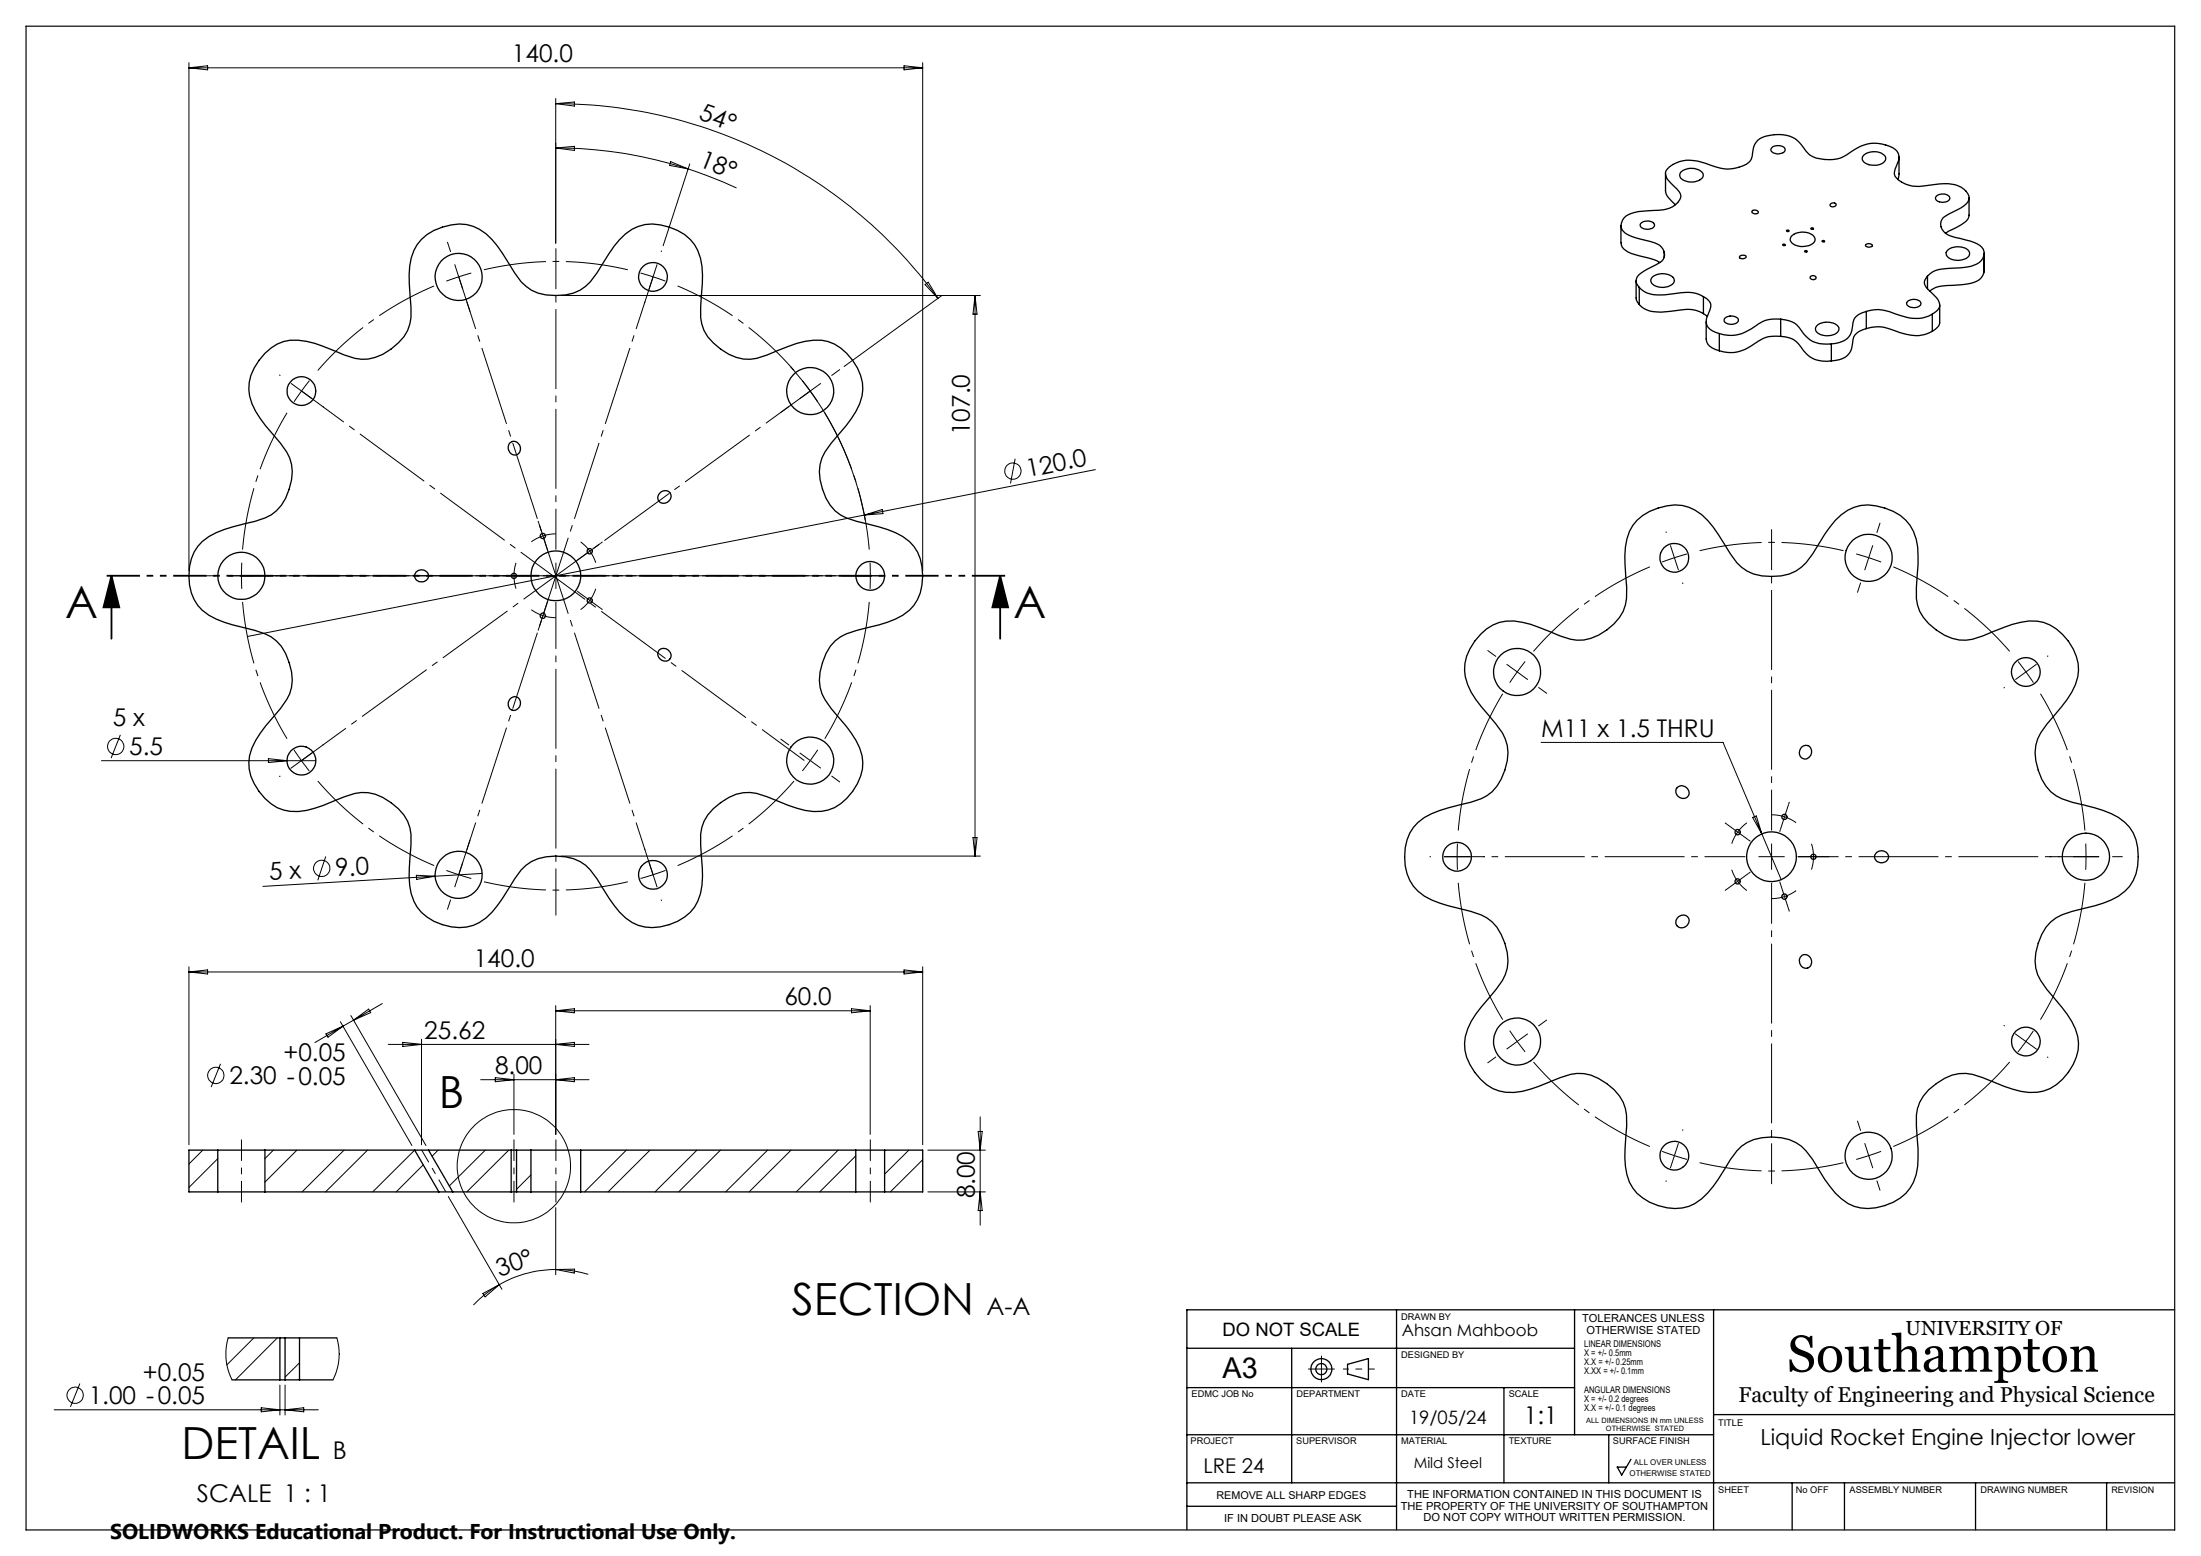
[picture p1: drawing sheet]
<svg xmlns="http://www.w3.org/2000/svg" width="420mm" height="297mm" viewBox="0 0 420 297" stroke-linecap="round" stroke-linejoin="round" font-family="sans-serif">
<g fill="none" stroke="#000" stroke-width=".25">
<path d="M317.8 33.2v3.2a2.52 2.52 0 0 0 1.1 1.9l.8 .8M320.7 32.9a3.1 3.1 0 0 1 4.2 .2 1.23 1.23 0 0 1-1.2 1.5 2.86 2.86 0 0 1-3.1-.8l-.1-.5zM338.1 28.1a1.89 1.89 0 0 1 2.5 .2v.2a1.21 1.21 0 0 1-1.5 .9 .93 .93 0 0 1-1.1-1.1zM349.3 38.9a.58 .58 0 0 1 .6-.2 .58 .58 0 0 1 .4 .5 .57 .57 0 0 1-.6 .3 .57 .57 0 0 1-.4-.5zM355.6 29.7a3 3 0 0 1 4.2 .2 1.38 1.38 0 0 1-1.3 1.6 2.8 2.8 0 0 1-3.1-1v-.4zM362.4 29.9v3.5l-.2 .9M369.5 37.5a1.81 1.81 0 0 1 2.5 .2 1.05 1.05 0 0 1-1.3 .9l-.9-.2-.3-.2a.47 .47 0 0 1 0-.7zM375.7 37.8v3.3a1.81 1.81 0 0 1-1 1.5l-3.5 1.9M309.3 43.1v3.3M309.4 46.4a2.38 2.38 0 0 0 1.9 2l2.5 .7a7 7 0 0 1 2.9 1M312.2 53.6v3.6l.6 .9M312.8 54.9a5.5 5.5 0 0 0 5 1.4l3-.4a6.3 6.3 0 0 1 4.2 .7"/>
<path d="M312.8 58.1a5 5 0 0 0 4.2 1.5l2.7-.3a7.1 7.1 0 0 1 5.3 .6M312.8 54.9v3.2M313.1 42.6a1.71 1.71 0 0 1 2.6 .4 1.67 1.67 0 0 1-2.4 .5l-.3-.3zM315.3 52.8a3.1 3.1 0 0 1 4.1 .4 1.2 1.2 0 0 1-1.1 1.5 2.95 2.95 0 0 1-3.2-.8l-.1-.4zM317.6 48.1a3 3 0 0 0-2.8-2l-2.8-.7a3.3 3.3 0 0 1-2.6-1.9 2.61 2.61 0 0 1 2.5-2.9l3.4-.4a6 6 0 0 0 4.8-1.5 1.58 1.58 0 0 0-.1-2.6l-1.1-1.1a2.11 2.11 0 0 1-.9-2.5 6 6 0 0 1 6.7-1.5l.8 .2a8.4 8.4 0 0 0 7.1 .4 2.42 2.42 0 0 0 1.8-2.4 3.3 3.3 0 0 1 3.2-3.3 6 6 0 0 1 5.8 1.3l.8 1.1a4.3 4.3 0 0 0 4 2.1 6.3 6.3 0 0 0 4.9-1.3 6.9 6.9 0 0 1 8.9-.2 2.48 2.48 0 0 1-.1 2.8 1.96 1.96 0 0 0 1 3.1 6.8 6.8 0 0 0 5.3 .5l1.1-.1a6.9 6.9 0 0 1 5.4 .9 1.8 1.8 0 0 1 1 1.6 1.8 1.8 0 0 1-1 1.6l-2 1.1a3.9 3.9 0 0 0-2.3 1.9 2.39 2.39 0 0 0 1.8 2.7l3.7 1a3.3 3.3 0 0 1 2.7 1.9l-.1 1M317.6 48.1a1.99 1.99 0 0 1-1.5 2.4l-2.3 1.2a2.57 2.57 0 0 0-1.6 1.8v.5l.6 .9M317.6 48.1v1M325 56.6a1.94 1.94 0 0 1 1.1 3.1 2.48 2.48 0 0 0-.1 2.8 4 4 0 0 0 2.1 1.2M325 59.9l.8 .5M325 56.6v3.3M332 48.9a.7 .7 0 0 1 1.2 .2 .74 .74 0 0 1-1.3-.1zM334.3 40.3a.67 .67 0 0 1 .7-.2 .67 .67 0 0 1 .5 .5 .69 .69 0 0 1-1.2-.3z"/>
<path d="M340.2 46.7a.23 .23 0 0 1 .3-.1 .23 .23 0 0 1 .1 .2l-.3 .1zM340.9 44a.21 .21 0 0 1 .3-.1 .21 .21 0 0 1 .1 .3h-.3zM341.8 45.1a3.2 3.2 0 0 1 4.4 .2l.1 .2a1.42 1.42 0 0 1-1.5 1.5 2.92 2.92 0 0 1-3.1-1l-.1-.5zM344.4 47.9a.21 .21 0 0 1 .3-.1 .21 .21 0 0 1 .1 .3h-.4zM345.5 52.8a.58 .58 0 0 1 .6-.2 .58 .58 0 0 1 .4 .6 .61 .61 0 0 1-.6 .2 .61 .61 0 0 1-.5-.6zM345.5 43.6a.23 .23 0 0 1 .3-.1 .23 .23 0 0 1 .2 .2l-.3 .1zM347.7 46a.23 .23 0 0 1 .3-.1 .23 .23 0 0 1 .1 .2l-.3 .1zM356 46.7a.85 .85 0 0 1 1.3 .2 .94 .94 0 0 1-1.3-.1zM356.1 59.4a7 7 0 0 1 5.4 .5l1 .3a7.3 7.3 0 0 0 6.2-.2M356.1 59.4a2.85 2.85 0 0 0-2.6 2.8 3.3 3.3 0 0 1-3.2 3.3l-.8 .1M356.1 59.4v3.3M364.1 57.5a1.88 1.88 0 0 1 2.4 .2 .96 .96 0 0 1-1.2 1 1.18 1.18 0 0 1-1.5-.9z"/>
<path d="M367.8 52.7a1.57 1.57 0 0 0 .1 2.6l.6 .5a4.3 4.3 0 0 1 1.6 2.3 1.57 1.57 0 0 1-.8 1.5l-.6 .4M367.8 52.7v2.4M368.7 60v3.2M370.1 58.2v3.3a1.56 1.56 0 0 1-.8 1.4l-.6 .3M371.7 47.8a3.1 3.1 0 0 1 4 .1 1.07 1.07 0 0 1-.9 1.6 2.81 2.81 0 0 1-3.4-.9 .74 .74 0 0 1 .3-.8zM378.5 48.9a2.95 2.95 0 0 1-2.4 1.9l-1.6 .3-3 .2a4.7 4.7 0 0 0-3.7 1.4M378.5 52.1a2.81 2.81 0 0 1-2.4 2l-1.6 .2-3 .2a4.7 4.7 0 0 0-3.3 1.1M378.5 48.9v3.2M378.6 48.3l-.1 3.8M50.6 67.4a7.8 7.8 0 0 1 7.9-2.2 39.9 39.9 0 0 1 7.2 2.6 8.2 8.2 0 0 0 8.9-1.2 8 8 0 0 0 3.8-8 32.3 32.3 0 0 1 .1-9.3 8.2 8.2 0 0 1 5.9-5.9 8.2 8.2 0 0 1 9.5 2.4 42.2 42.2 0 0 1 4.3 6.3 8.1 8.1 0 0 0 7.8 4.3 8.2 8.2 0 0 0 7.9-4.3 32.8 32.8 0 0 1 5.5-7.5 8 8 0 0 1 8.3-1.2 8.3 8.3 0 0 1 6.2 7.4 41.6 41.6 0 0 1-.2 7.8 8 8 0 0 0 3.8 8 8.1 8.1 0 0 0 8.9 1.2 32.1 32.1 0 0 1 8.8-2.9 8.1 8.1 0 0 1 7.5 3.9 8.2 8.2 0 0 1 .6 9.7 37.3 37.3 0 0 1-4.7 6.1 8.2 8.2 0 0 0-1.6 8.8 8 8 0 0 0 6.5 6.1 32.5 32.5 0 0 1 8.8 2.9 8.1 8.1 0 0 1 3.8 7.5 8.3 8.3 0 0 1-5.2 8.3 40.2 40.2 0 0 1-7.4 2.1 8 8 0 0 0-6.5 6.2 8.2 8.2 0 0 0 1.6 8.8 30.6 30.6 0 0 1 5.4 7.5 8.1 8.1 0 0 1-1.3 8.3 8.2 8.2 0 0 1-9.1 3.6 41.4 41.4 0 0 1-7.2-2.6 8.1 8.1 0 0 0-8.9 1.1 8 8 0 0 0-3.8 8.1 32.3 32.3 0 0 1 0 9.3 8.2 8.2 0 0 1-6 5.9 8.3 8.3 0 0 1-9.5-2.4 42.2 42.2 0 0 1-4.3-6.4 8.3 8.3 0 0 0-7.9-4.3 8.2 8.2 0 0 0-7.8 4.3 32.8 32.8 0 0 1-5.5 7.5 8.3 8.3 0 0 1-8.3 1.3 8.3 8.3 0 0 1-6.2-7.5 41.3 41.3 0 0 1 .2-7.7 8 8 0 0 0-3.8-8.1 8.2 8.2 0 0 0-8.9-1.1 31.3 31.3 0 0 1-8.8 2.8 8.1 8.1 0 0 1-7.5-3.8 8.2 8.2 0 0 1-.6-9.8 37.3 37.3 0 0 1 4.7-6 8.2 8.2 0 0 0 1.7-8.8 8.2 8.2 0 0 0-6.6-6.2 32.5 32.5 0 0 1-8.7-2.9 8.2 8.2 0 0 1-3.8-7.5 8.2 8.2 0 0 1 5.2-8.2 40.2 40.2 0 0 1 7.3-2.2 8.2 8.2 0 0 0 6.6-6.1 8.2 8.2 0 0 0-1.7-8.8 30.6 30.6 0 0 1-5.4-7.5 8.1 8.1 0 0 1 1.3-8.3zM325.6 61.5v3.2a2.23 2.23 0 0 0 1.7 2l.8 .3M328.1 63.7v3.3"/>
<path d="M329.2 60.7a1.81 1.81 0 0 1 2.5 .3 1.13 1.13 0 0 1-1.4 .9 .96 .96 0 0 1-1.3-1zM339.8 60.9a4.7 4.7 0 0 1 4.4 2.8 4.9 4.9 0 0 0 4.4 2l.9-.1M339.8 60.9a6.2 6.2 0 0 0-4.9 1.4 7.2 7.2 0 0 1-6.8 1.4M339.8 64.2a4.7 4.7 0 0 1 4.4 2.8 5.2 5.2 0 0 0 5.3 1.9M339.8 64.2a6 6 0 0 0-4.9 1.3 7.1 7.1 0 0 1-6.8 1.5M339.8 60.9v3.3M346.7 62.1a2.98 2.98 0 0 1 4.2 .5 1.48 1.48 0 0 1-1.5 1.4 2.54 2.54 0 0 1-2.9-1v-.5zM349.5 65.6v3.3M356.1 62.7a2.85 2.85 0 0 0-2.6 2.8 3.3 3.3 0 0 1-3.2 3.3l-.8 .1M356.1 62.7l1.7-.3a9.1 9.1 0 0 1 4.7 1.1 7.3 7.3 0 0 0 6.2-.3M97.4 84.5a1.28 1.28 0 0 1 1.8 .7 1.28 1.28 0 0 1-1.1 1.7 1.41 1.41 0 0 1-.7-2.4zM125.9 94.1a1.19 1.19 0 0 1 2 0 1.19 1.19 0 0 1-.6 1.8 1.14 1.14 0 0 1-1.6-.2 1.14 1.14 0 0 1 .2-1.6z"/>
<path d="M79.4 109.2a1.32 1.32 0 0 1 1.6-.3 1.32 1.32 0 0 1 .7 1.4 1.32 1.32 0 0 1-1.6 .8 1.32 1.32 0 0 1-.9-1.6zM97.4 133.3a1.13 1.13 0 0 1 1.5-.1 1.13 1.13 0 0 1 .3 1.5 1.17 1.17 0 0 1-1.6 .8 1.17 1.17 0 0 1-.4-1.8zM125.8 124a1.33 1.33 0 0 1 1.8 .2 1.33 1.33 0 0 1 0 1.8 1.36 1.36 0 0 1-1.7-.3 1.36 1.36 0 0 1-.1-1.7zM282.5 121.1a7.8 7.8 0 0 1 8-2.3 42.6 42.6 0 0 1 7.2 2.6 8.2 8.2 0 0 0 8.9-1.1 8.2 8.2 0 0 0 3.8-8.2 32 32 0 0 1 0-9.2 8 8 0 0 1 6-5.9 8.2 8.2 0 0 1 9.5 2.3 41.6 41.6 0 0 1 4.3 6.4 8.1 8.1 0 0 0 7.8 4.3 8.2 8.2 0 0 0 7.9-4.3 30.2 30.2 0 0 1 5.5-7.5 8 8 0 0 1 8.3-1.2 8.5 8.5 0 0 1 6.3 9.1v1.7a28.3 28.3 0 0 0-.1 7.7 10.1 10.1 0 0 0 8 6.7h1.2l1.3-.2 2-.6a34.1 34.1 0 0 1 8.8-2.9 8.3 8.3 0 0 1 7.5 3.9 8.3 8.3 0 0 1 .6 9.7 43.6 43.6 0 0 1-4.7 6.1 8.2 8.2 0 0 0-1.7 8.8 8.1 8.1 0 0 0 6.5 6.1 32.2 32.2 0 0 1 8.8 2.9 8 8 0 0 1 3.8 7.5 8.2 8.2 0 0 1-5.2 8.3 39.6 39.6 0 0 1-7.4 2.2 8.1 8.1 0 0 0-6.5 6.1 8.2 8.2 0 0 0 1.7 8.8 33.3 33.3 0 0 1 5.4 7.5 8.1 8.1 0 0 1-1.3 8.3 8.3 8.3 0 0 1-9.1 3.6 41.4 41.4 0 0 1-7.2-2.6 8.1 8.1 0 0 0-8.9 1.1 8 8 0 0 0-3.8 8.1 32.3 32.3 0 0 1 0 9.3 8.1 8.1 0 0 1-6 5.9 8.3 8.3 0 0 1-9.5-2.4 34.9 34.9 0 0 1-4.3-6.4 8.3 8.3 0 0 0-7.9-4.3 8.2 8.2 0 0 0-7.8 4.3 30.9 30.9 0 0 1-5.5 7.5 8.2 8.2 0 0 1-8.3 1.3 8.2 8.2 0 0 1-6.2-7.5 41.3 41.3 0 0 1 .2-7.7 8.2 8.2 0 0 0-3.8-8.1 8.2 8.2 0 0 0-8.9-1.1 32.4 32.4 0 0 1-8.8 2.8 8.1 8.1 0 0 1-7.5-3.8 8.3 8.3 0 0 1-.7-9.8 43.6 43.6 0 0 1 4.8-6 8.1 8.1 0 0 0 1.7-8.8 8.2 8.2 0 0 0-6.6-6.1 33.2 33.2 0 0 1-8.8-2.9 8.3 8.3 0 0 1-3.8-7.6 8.2 8.2 0 0 1 5.2-8.2 41.9 41.9 0 0 1 7.4-2.2 8.2 8.2 0 0 0 6.6-6.1 8.1 8.1 0 0 0-1.7-8.8 43.6 43.6 0 0 1-4.8-6.1 8.3 8.3 0 0 1 .7-9.7zM320.1 150.3a1.31 1.31 0 0 1 1.8 .1 1.31 1.31 0 0 1-.1 1.9 1.34 1.34 0 0 1-1.6-.3 1.34 1.34 0 0 1-.1-1.7zM343.8 142.6a1.13 1.13 0 0 1 1.5-.1 1.13 1.13 0 0 1 .3 1.4 1.16 1.16 0 0 1-1.6 .9 1.16 1.16 0 0 1-.5-1.8zM320 175.3a1.2 1.2 0 0 1 1.5-.6 1.2 1.2 0 0 1 .8 1.4 1.26 1.26 0 0 1-1.3 1 1.26 1.26 0 0 1-1.2-1zM358.2 162.7a1.26 1.26 0 0 1 1.6-.1 1.26 1.26 0 0 1 .4 1.5 1.32 1.32 0 0 1-1.6 .5 1.32 1.32 0 0 1-.8-1.4zM343.9 182.3a1.32 1.32 0 0 1 1.7 .8 1.32 1.32 0 0 1-.9 1.7 1.39 1.39 0 0 1-1.3-.9 1.39 1.39 0 0 1 .5-1.6zM41.6 219.5h9M41.6 219.5h-5.5v8h5.5M41.6 219.5v8"/>
<path d="M50.6 219.5v8M50.6 219.5h28.5M79.1 219.5h2.7M79.1 219.5l4.6 8M81.8 219.5l4.6 8M81.8 219.5h15.7M97.5 219.5h1.1M97.5 219.5v8M98.6 219.5v8M98.6 219.5h2.7M101.3 219.5h9.5M101.3 219.5v8"/>
<path d="M110.8 219.5v8M110.8 219.5h52.5M163.3 219.5h5.5M163.3 219.5v8M168.8 219.5h7.3v8h-7.3M168.8 219.5v8M41.6 227.5h9M50.6 227.5h33.1M83.7 227.5h2.7M86.4 227.5h11.1M97.5 227.5h1.1M98.6 227.5h2.7"/>
<path d="M101.3 227.5h9.5M110.8 227.5h52.5M163.3 227.5h5.5M43.5 255.4h9.9M53.4 255.4h1M53.4 255.4v8M54.4 255.4v8M54.4 255.4h2.7M57.1 255.4h7.2M57.1 255.4v8M226.5 257.3h74M246.5 257.3v25.7"/>
<path d="M266.5 250v42M300.5 250v23.9M327 250v42M415 250h-188.5v42M44.3 263.4h9.1M53.4 263.4h1M54.4 263.4h2.7M57.1 263.4h6.4M226.5 273.9h100.5M226.5 264.9h74M257.1 260.4l4-1.1v4l-4-1zM287 264.9v18.1"/>
<path d="M307 273.9v9.1M311.2 278.5l-1.7 3-.9-1.5h1.7M327 270h88M226.5 283h188.5M226.5 287.5h40M342 283v9M352 283v9M377 283v9M402 283v9"/>
<circle cx="87.5" cy="52.9" r="4.5"/>
<circle cx="124.6" cy="52.8" r="2.74"/>
<circle cx="57.5" cy="74.7" r="2.74"/>
<circle cx="154.6" cy="74.6" r="4.5"/>
<circle cx="46.1" cy="109.9" r="4.5"/>
<circle cx="98.1" cy="109.9" r=".5"/>
<circle cx="103.6" cy="117.5" r=".52"/>
<circle cx="103.6" cy="102.3" r=".51"/>
<circle cx="106.1" cy="109.9" r="4.7"/>
<circle cx="112.5" cy="105.2" r=".51"/>
<circle cx="112.5" cy="114.6" r=".5"/>
<circle cx="166.1" cy="109.9" r="2.76"/>
<circle cx="319.5" cy="106.5" r="2.77"/>
<circle cx="356.6" cy="106.5" r="4.5"/>
<circle cx="289.5" cy="128.3" r="4.5"/>
<circle cx="386.6" cy="128.3" r="2.75"/>
<circle cx="57.5" cy="145.2" r="2.76"/>
<circle cx="154.6" cy="145.2" r="4.5"/>
<circle cx="331.6" cy="158.8" r=".51"/>
<circle cx="340.5" cy="155.9" r=".5"/>
<circle cx="87.5" cy="167" r="4.5"/>
<circle cx="124.6" cy="167" r="2.74"/>
<circle cx="278" cy="163.5" r="2.74"/>
<circle cx="331.6" cy="168.2" r=".5"/>
<circle cx="338" cy="163.5" r="4.7"/>
<circle cx="340.5" cy="171.1" r=".5"/>
<circle cx="346" cy="163.5" r=".5"/>
<circle cx="398" cy="163.5" r="4.5"/>
<circle cx="289.5" cy="198.8" r="4.5"/>
<circle cx="386.6" cy="198.8" r="2.74"/>
<circle cx="319.5" cy="220.6" r="2.74"/>
<circle cx="356.6" cy="220.6" r="4.5"/>
<circle cx="252.1" cy="261.3" r="1.06"/>
<circle cx="252.2" cy="261.3" r="2.01"/>
</g>
<g fill="none" stroke="#000" stroke-width=".19">
<path d="M36.1 12v96.9M36.1 12.9l3.5-.3v.7zM36.1 12.9h140M106 19.8a90.2 90.2 0 0 1 73 37.1M106 18.8v27.6M106 19.8l3.6-.3v.7zM172.5 12.6l3.6 .3-3.6 .4zM176.1 12v96.9M106 28.3a80.6 80.6 0 0 1 25.3 3.9M106 28.3l3.6-.4v.8zM128 30.9l3.3 1.3-3.5-.6zM131.3 32.2l3.5 1.3 5.7 2.4"/>
<path d="M131.6 31.3l-5.1 15.6M107.1 56.4h80M176.5 54.3l.6-.4 1.9 3zM179.8 56.4l-18.7 13.6M186.1 56.4v107M186.1 56.4l.3 3.6h-.7zM150.8 70a59.8 59.8 0 0 1 14.3 29.3M164.9 98.3l-117.7 23.2M164.9 98.3l3.4-1 .2 .7zM193.7 87.6l-.9 4.7M209 89.6l-44.1 8.7M19.4 145.2h40.9"/>
<path d="M23 140.3l-1.8 4.4M51.2 144.8l3.6 .4-3.6 .4zM56.1 143.1l1.4 2.1M57.5 145.2l1.5 2M57.5 145.2l-2 1.4M59.5 143.7l-2 1.5M185.7 159.9h.7l-.3 3.5zM294.1 141.7h34.7l7.4 17.5M334.4 156l.7-.3 1.1 3.5zM336.2 159.2l3.7 8.7M62.2 163.5l-1.6 4.5M79.4 167.1l3.6 .1-3.5 .6z"/>
<path d="M83 167.2l-32.8 2M92 166.7l-9 .5M107.1 163.4h80M36.1 184.5v34M36.1 185.5h140M36.1 185.5l3.5-.4v.8zM62.2 197.3l3.3-1.4-2.9 2.1zM64.9 195l13.7 23.6M65.5 195.9l-5.4 3.1M67 193.8l14.3 24.8M67.5 194.7l-2 1.2M67.5 194.7l2.8-2.1 .4 .7z"/>
<path d="M73 191.6l-5.5 3.1M74.1 199.4h38.3M76.9 199l3.5 .4-3.5 .3zM80.4 198.4v20.1M106 191.9v24.6M106 192.9l3.6-.4v.8zM106 192.9h60.1M106 199.4l3.6-.4v.7zM162.5 192.5l3.6 .4-3.6 .4zM166.1 191.9v24.6M172.5 185.1l3.6 .4-3.6 .4zM176.1 184.5v34"/>
<path d="M384.6 197.3l2 1.5M386.6 198.8l2 1.5M386.6 198.8l-1.5 2M388 196.7l-1.4 2.1M38.7 219.5l-2.6 2.7M42.1 203.1l-1.8 4.4M52.2 219.5l-1.6 1.7M56.7 219.5l-6.1 6.1M65.7 219.5l-8.1 8M70.1 219.5l-8 8M79.1 219.5l-8 8M83.6 219.5l-1.2 1.2"/>
<path d="M91.7 206.1h20.7M92.6 219.5l-6.9 6.9M94.5 205.7l3.6 .4-3.6 .4zM97.1 219.5l-8 8M98.1 205.1v11.4M106 206.1l3.6-.4v.8zM119.5 219.5l-8 8M124 219.5l-8 8M133 219.5l-8 8M137.5 219.5l-8 8M146.5 219.5l-8 8M151 219.5l-8.1 8"/>
<path d="M159.9 219.5l-8 8M173.4 219.5l-4.6 4.6M177.1 219.5h10.9M186.7 216h.7l-.4 3.5zM187 213.2v20.7M41.6 221.2l-5.5 5.5M80.8 222.4l-5.2 5.1M85.5 228.4l10.3 17.7M101.3 224.3l-2.7 2.7M106 230.5v12.8M163.3 220.6l-6.9 6.9M176.1 221.4l-6.2 6.1"/>
<path d="M177.1 227.5h10.9M187 227.5l.4 3.6h-.7zM43.5 255.4l-.4 1.9v2.3l.4 1.9 .8 1.9M48.4 255.4l-5.1 5.1M52.9 255.4l-8 8M64.3 255.4l.4 2.2v2.1l-.5 2.1-.7 1.6M92.1 246.9l3.2-1.7-2.7 2.3zM95.3 245.2a22.5 22.5 0 0 0-5 3.9M106 242.3a21.9 21.9 0 0 0-10.7 2.9M106 242.3a20.6 20.6 0 0 1 6.3 .9M106 242.3l3.6-.1v.8zM10.3 269.1h50.4"/>
<path d="M15.2 264.1l-1.8 4.4M49.8 268.7l3.6 .4-3.6 .4zM53.4 264.4v5.7M54.4 264.4v5.7M54.4 269.1l3.6-.4v.8zM57.1 260.1l-2.7 2.8"/>
<circle cx="193.3" cy="89.9" r="1.56"/>
<circle cx="22.1" cy="142.5" r="1.55"/>
<circle cx="61.4" cy="165.7" r="1.55"/>
<circle cx="41.2" cy="205.3" r="1.55"/>
<circle cx="98.1" cy="222.6" r="10.8"/>
<circle cx="14.3" cy="266.3" r="1.56"/>
</g>
<g fill="none" stroke="#000" stroke-width=".19" stroke-dasharray="15.2 1.3 1.3 1.3" stroke-linecap="butt">
<path d="M86 48.1l-.6-1.9M87.5 52.8l-2.3 .9M87.5 52.8l2.4-.7M87.5 52.8l-.7-2.3M87.5 52.8l.8 2.4M89.1 57.6l.6 1.9M123.1 57.6l-.1 .2M124.6 52.8l-2.4-.7M124.6 52.8l2.4 .9M124.6 52.8l.8-2.3M124.6 52.8l-.8 2.4M126.2 48.1v-.3"/>
<path d="M53.5 71.7l-.2-.2M57.5 74.6l-1.4 2.1M57.5 74.6l1.5-2M57.5 74.6l-2-1.4M57.5 74.6l2.1 1.5M61.6 77.6l.2 .1M150.6 77.6l-1.6 1.1M154.6 74.6l-1.5-2M154.6 74.6l1.4 2.1M154.6 74.6l2-1.4M154.6 74.6l-2 1.5M158.7 71.7l1.6-1.2"/>
<path d="M102.8 99.9l-.1-.5M41.1 109.9h-2M46.1 109.9v2.5M46.1 109.9v-2.5M46.1 109.9h-2.5M46.1 109.9h2.5M51.1 109.9h2M95.6 109.9h-.5M98.1 109.9l.1 1.2 .3 1.3M98.1 109.9l.1-1.2 .3-1.3M98.1 109.9h-2.5M98.1 109.9h2.5"/>
<path d="M100.6 109.9h.5M102.8 119.9l-.1 .5M103.6 102.3l-1.1 .5-1.1 .6M103.6 102.3l1.2-.3 1.3-.1M103.6 117.5l1.2 .3 1.3 .1M103.6 117.5l-1.1-.5-1.1-.6M103.6 102.3l-.8-2.4M103.6 102.3l.8 2.4M103.6 117.5l-.8 2.4M103.6 117.5l.8-2.4M104.4 104.7l.1 .4M104.4 115.1l.1-.4"/>
<path d="M106.1 109.9v-2.5M106.1 109.9h-2.5M106.1 109.9v2.5M106.1 109.9h2.5M110.5 106.7l-.4 .3M110.5 113.1l-.4-.3M112.6 105.2l-.9-1-.9-.8M112.6 105.2l.6 1.1 .5 1.1M112.6 114.6l.6-1.1 .5-1.1M112.6 114.6l-.9 1-.9 .8M112.6 105.2l2-1.5M112.6 105.2l-2.1 1.5"/>
<path d="M112.6 114.6l2 1.5M112.6 114.6l-2.1-1.5M114.6 103.7l.4-.3M114.6 116.1l.4 .3M161.1 109.9h-.3M166.1 109.9l-.1-2.5M166.1 109.9l-.1 2.5M166.1 109.9h2.5M166.1 109.9h-2.5M171.1 109.9h.2M318 101.7l-.1-.2M319.5 106.5l-2.3 .8"/>
<path d="M319.5 106.5l2.4-.8M319.5 106.5l-.8-2.4M319.5 106.5l.8 2.3M321.1 111.2v.2M355.1 111.2l-.7 1.9M356.6 106.5l-2.4-.8M356.6 106.5l2.4 .8M356.6 106.5l.8-2.4M356.6 106.5l-.8 2.3M358.1 101.7l.7-1.9M285.5 125.3l-1.6-1.2M289.5 128.3l-1.4 2"/>
<path d="M289.5 128.3l1.5-2M289.5 128.3l-2-1.5M289.5 128.3l2 1.4M293.6 131.2l1.6 1.2M382.6 131.2l-.2 .1M386.6 128.3l-1.5-2M386.6 128.3l1.4 2M386.6 128.3l2-1.5M386.6 128.3l-2 1.4M390.6 125.3l.2-.1M53.5 148.1l-.2 .2M61.6 142.2l.2-.1"/>
<path d="M150.6 142.2l-1.6-1.1M154.6 145.2l1.4-2.1M154.6 145.2l-1.5 2M154.6 145.2l2 1.4M154.6 145.2l-2-1.5M158.7 148.1l1.6 1.2M329.6 157.3l-.4-.2M331.6 158.8l-.7 1.1-.4 1.1M331.6 158.8l.8-.9 .9-.8M331.6 158.8l-2-1.5M331.6 158.8l2 1.5M339.8 158.3l-.2 .5"/>
<path d="M340.5 155.9l-1.2-.3-1.2-.1M340.5 155.9l1.2 .5 1 .6M340.5 155.9l.8-2.4M340.5 155.9l-.7 2.4M341.3 153.5l.2-.4M86 171.7l-.6 1.9M87.5 167l2.4 .7M87.5 167l-2.3-.9M87.5 167l-.7 2.3M87.5 167l.8-2.4M89.1 162.2l.6-1.9M123.1 162.2l-.1-.2"/>
<path d="M124.6 167l2.4-.9M124.6 167l-2.4 .7M124.6 167l.8 2.3M124.6 167l-.8-2.4M126.2 171.7v.3M273.1 163.5h-.3M278.1 163.5v2.5M278.1 163.5v-2.5M278.1 163.5h-2.5M278.1 163.5h2.5M283.1 163.5h.2M329.6 169.7l-.4 .3"/>
<path d="M331.6 168.2l.8 1 .9 .8M331.6 168.2l-.7-1-.4-1.2M331.6 168.2l-2 1.5M331.6 168.2l2-1.4M333.6 160.3l.4 .3M333.6 166.8l.4-.3M338.1 163.5v-2.5M338.1 163.5h-2.5M338.1 163.5v2.5M338.1 163.5h2.5M339.8 168.8l-.2-.5M340.5 171.1l1.2-.4 1-.7"/>
<path d="M340.5 171.1l-1.2 .3-1.2 .1M340.5 171.1l.8 2.4M340.5 171.1l-.7-2.3M341.3 173.5l.2 .5M343.6 163.5h-.5M346.1 163.5l-.1-1.2-.3-1.2M346.1 163.5l-.1 1.3-.3 1.2M346.1 163.5h2.5M346.1 163.5h-2.5M348.6 163.5h.5M393.1 163.5h-2M398.1 163.5l-.1-2.5"/>
<path d="M398.1 163.5l-.1 2.5M398.1 163.5h2.5M398.1 163.5h-2.5M403.1 163.5h2M289.5 198.8l1.5 2M289.5 198.8l-1.4-2.1M289.5 198.8l-2 1.5M289.5 198.8l2-1.5M293.6 195.8l1.6-1.1M382.6 195.8l-.2-.1M285.5 201.7l-1.6 1.2M321.1 215.8v-.2"/>
<path d="M355.1 215.8l-.7-1.9M390.6 201.7l.2 .2M318 225.3l-.1 .3M319.5 220.6l2.4 .7M319.5 220.6l-2.3-.8M319.5 220.6l-.8 2.4M319.5 220.6l.8-2.4M356.6 220.6l2.4-.8M356.6 220.6l-2.4 .7M356.6 220.6l.8 2.4M356.6 220.6l-.8-2.4M358.1 225.3l.7 1.9"/>
<path d="M252.2 261.3v-2.5M252.2 261.3h-2.6M252.2 263.8v-2.5M252.2 261.3h2.5"/>
</g>
<g fill="none" stroke="#000" stroke-width=".19" stroke-dasharray="15.2 1.3 1.3 1.3" stroke-dashoffset="3.3" stroke-linecap="butt">
<path d="M82.9 54.6a60 60 0 0 0-22.3 16.1M119.8 51.5a60 60 0 0 0-27.4 0M54.8 78.8a60 60 0 0 0-8.5 26.1M151.5 70.7a60 60 0 0 0-22.2-16.1M46.3 114.9a60 60 0 0 0 8.5 26.1M165.9 104.9a60 60 0 0 0-8.5-26.1M314.8 108.2a60 60 0 0 0-22.2 16.1M351.8 105.1a60 60 0 0 0-27.5 0M286.7 132.4a60 60 0 0 0-8.4 26.1M383.5 124.3a60 60 0 0 0-22.2-16.1M60.6 149.1a60 60 0 0 0 22.3 16.1M157.4 141a60 60 0 0 0 8.5-26.1"/>
<path d="M397.8 158.5a60 60 0 0 0-8.4-26.1M92.4 168.3a60 60 0 0 0 27.4 0M129.3 165.2a60 60 0 0 0 22.2-16.1M278.3 168.5a60 60 0 0 0 8.4 26.1M389.4 194.6a60 60 0 0 0 8.4-26.1M292.6 202.7a60 60 0 0 0 22.2 16.1M361.3 218.8a60 60 0 0 0 22.2-16.1M324.3 221.9a60 60 0 0 0 27.5 0"/>
</g>
<path d="M21.3 109.9l1.5 6h-3zM21.3 109.9v12M190.9 109.9l1.5 6h-3zM190.9 109.9v12" fill="none" stroke="#000" stroke-width=".35"/>
<path d="M101.1 109.9h-57.5M106.1 104.9v-57.5M111.1 109.9h57.5M338.1 158.5v-57.5M333.1 163.5h-57.5M338.1 168.5v57.5M343.1 163.5h57.5" fill="none" stroke="#000" stroke-width=".19" stroke-dasharray="15.2 1.3 1.3 1.3" stroke-dashoffset="7.4" stroke-linecap="butt"/>
<path d="M106.1 114.9v59.8" fill="none" stroke="#000" stroke-width=".19" stroke-dasharray="15.2 1.3 1.3 1.3" stroke-dashoffset="6.3" stroke-linecap="butt"/>
<path d="M46.1 217.5v12M106.1 217.5v12M166.1 217.5v12M98.1 229.5v-12" fill="none" stroke="#000" stroke-width=".19" stroke-dasharray="15.2 1.3 1.3 1.3" stroke-dashoffset="11.1" stroke-linecap="butt"/>
<path d="M192.9 109.9h-173.6" fill="none" stroke="#000" stroke-width=".35" stroke-dasharray="6.3 1.3 1.3 1.3 1.3 1.3" stroke-dashoffset="-1.1" stroke-linecap="butt"/>
<path d="M256.3 261.3h6" fill="none" stroke="#000" stroke-width=".19" stroke-dasharray="15.2 1.3 1.3 1.3" stroke-dashoffset="14.1" stroke-linecap="butt"/>
<path d="M124.6 52.8l-37.1 114.2M46.1 109.9h120M57.5 145.2l97.1-70.6M124.6 167l-37.1-114.2" fill="none" stroke="#000" stroke-width=".19" stroke-dasharray="15.2 1.3 1.3 1.3" stroke-dashoffset="4.8" stroke-linecap="butt"/>
<path d="M57.5 74.6l96 70.6" fill="none" stroke="#000" stroke-width=".19" stroke-dasharray="15.2 1.3 1.3 1.3" stroke-dashoffset="5.2" stroke-linecap="butt"/>
<path d="M85.1 227.5l-4.6-8" fill="none" stroke="#000" stroke-width=".19" stroke-dasharray="15.2 1.3 1.3 1.3" stroke-dashoffset="12.5" stroke-linecap="butt"/>
<path d="M5 5h410v287h-410z" fill="none" stroke="#191924" stroke-width=".25"/>
<path d="M190.9 109.9l1.5 6h-3zM21.3 109.9l1.5 6h-3z" fill="#000"/>
<text font-size="9.9" x="341" y="261.8">Southampton</text>
<g font-size="8.5">
<text x="12.4" y="118">A</text>
<text x="193.4" y="118">A</text>
<text x="83.7" y="211.5">B</text>
<text x="151.1" y="251">SECTION</text>
<text x="34.6" y="278.5">DETAIL</text>
</g>
<text font-size="5.5" x="233.3" y="262.9">A3</text>
<g font-size="4.7">
<text x="97.7" y="11.9">140.0</text>
<text x="133.2" y="22.8" transform="rotate(19 133.2 22.8)">54°</text>
<text x="133.2" y="31.7" transform="rotate(22 133.2 31.7)">18°</text>
<text x="185.1" y="83.1" transform="rotate(-90 185.1 83.1)">107.0</text>
<text x="196.1" y="91.1" transform="rotate(-11 196.1 91.1)">120.0</text>
<text x="21.6" y="138.6">5 x</text>
<text x="294.1" y="140.7">M11 x 1.5 THRU</text>
<text x="24.7" y="144.2">5.5</text>
<text x="64.1" y="167.3" transform="rotate(-3 64.1 167.3)">9.0</text>
<text x="51.4" y="168" transform="rotate(-3 51.4 168)">5 x</text>
<text x="90.4" y="184.5">140.0</text>
<text x="149.7" y="191.9">60.0</text>
<text x="54.1" y="202.5">+0.05</text>
<text x="81" y="198.3">25.62</text>
<text x="43.8" y="207">2.30 -0.05</text>
<text x="94.5" y="205.1">8.00</text>
<text x="186" y="228.7" transform="rotate(-90 186 228.7)">8.00</text>
<text x="95.3" y="243.7" transform="rotate(-19 95.3 243.7)">30°</text>
<text x="188.2" y="251">A-A</text>
<text x="27.3" y="263.5">+0.05</text>
<text x="16.9" y="268">1.00 -0.05</text>
<text x="290.8" y="271.7">1:1</text>
<text x="63.5" y="278.5">B</text>
<text x="37.6" y="286.7">SCALE 1 : 1</text>
</g>
<text font-size="4.2" x="336" y="275.7">Liquid Rocket Engine Injector lower</text>
<g font-size="4.1">
<text x="331.8" y="267.6">Faculty of Engineering and Physical Science</text>
<text x="21" y="293.7">SOLIDWORKS Educational Product. For Instructional Use Only.</text>
</g>
<g font-size="3.9">
<text x="363.6" y="254.8">UNIVERSITY OF</text>
<text x="229.7" y="281.2">LRE 24</text>
</g>
<g font-size="3.5">
<text x="233.3" y="254.9">DO NOT SCALE</text>
<text x="268.9" y="271.7">19/05/24</text>
</g>
<text font-size="3.2" x="267.5" y="255">Ahsan Mahboob</text>
<text font-size="2.8" x="269.8" y="280.2">Mild Steel</text>
<g font-size="2.1">
<text x="301.9" y="252.4">TOLERANCES UNLESS</text>
<text x="302.7" y="254.5">OTHERWISE STATED</text>
<text x="232.1" y="286.1">REMOVE ALL SHARP EDGES</text>
<text x="268.5" y="286">THE INFORMATION CONTAINED IN THIS DOCUMENT IS</text>
<text x="233.6" y="290.4">IF IN DOUBT PLEASE ASK</text>
<text x="267.3" y="288.1">THE PROPERTY OF THE UNIVERSITY OF SOUTHAMPTON</text>
<text x="271.7" y="290.2">DO NOT COPY WITHOUT WRITTEN PERMISSION.</text>
</g>
<g font-size="1.8">
<text x="267.4" y="251.9">DRAWN BY</text>
<text x="302.3" y="257.1">LINEAR DIMENSIONS</text>
<text x="267.4" y="259.2">DESIGNED BY</text>
<text x="302.3" y="258.8">X = +/- 0.5mm</text>
<text x="302.3" y="260.6">X.X = +/- 0.25mm</text>
<text x="302.3" y="262.3">X.XX = +/- 0.1mm</text>
<text x="227.4" y="266.7">EDMC JOB No</text>
<text x="247.4" y="266.7">DEPARTMENT</text>
<text x="267.4" y="266.7">DATE</text>
<text x="287.9" y="266.7">SCALE</text>
<text x="302.3" y="265.9">ANGULAR DIMENSIONS</text>
<text x="302.3" y="267.6">X = +/- 0.2 degrees</text>
<text x="302.3" y="269.4">X.X = +/- 0.1 degrees</text>
<text x="227.2" y="275.7">PROJECT</text>
<text x="247.4" y="275.7">SUPERVISOR</text>
<text x="267.4" y="275.7">MATERIAL</text>
<text x="287.9" y="275.7">TEXTURE</text>
<text x="307.8" y="275.7">SURFACE FINISH</text>
<text x="327.8" y="272.3">TITLE</text>
<text x="327.9" y="284.9">SHEET</text>
<text x="342.7" y="284.9">No OFF</text>
<text x="353" y="284.9">ASSEMBLY NUMBER</text>
<text x="377.9" y="284.9">DRAWING NUMBER</text>
</g>
<text font-size="1.7" x="402.9" y="284.9">REVISION</text>
<g font-size="1.5">
<text x="311" y="281.7">OTHERWISE STATED</text>
<text x="311.8" y="279.6">ALL OVER UNLESS</text>
</g>
<g font-size="1.4">
<text x="302.7" y="271.7">ALL DIMENSIONS IN mm UNLESS</text>
<text x="306.5" y="273.1">OTHERWISE STATED</text>
</g>
</svg>
